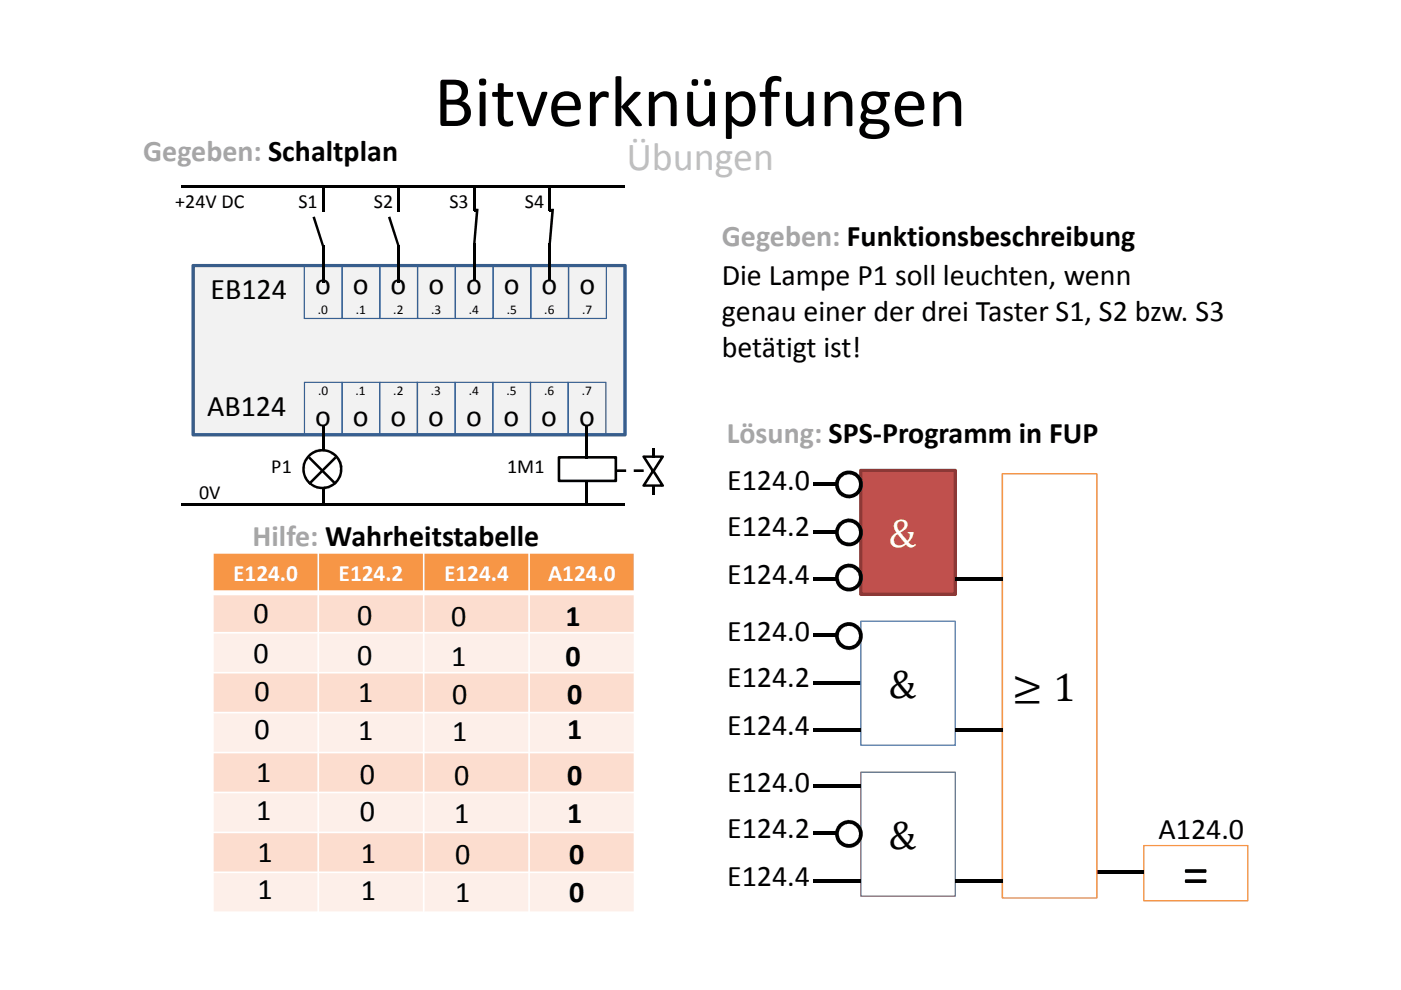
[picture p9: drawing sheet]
<svg xmlns="http://www.w3.org/2000/svg" width="297mm" height="210mm" viewBox="0 0 297 210" stroke-linecap="round" stroke-linejoin="round" font-family="sans-serif">
<g fill="#f69240">
<path d="M242.4 179.2h22.2v11.9h-22.2zM242.5 179.4l.2-.1v11.7l-.2-.2h22l-.1 .2v-11.7l.1 .1z"/>
<path d="M242.4 179.2h22.2v11.9h-22.2zM242.5 179.4l.2-.1v11.7l-.2-.2h22l-.1 .2v-11.7l.1 .1z"/>
</g>
<g fill="#000">
<path d="M172.5 112.3h10v.8h-10z" fill-rule="evenodd"/>
<path d="M232.5 184.6h10v.8h-10z" fill-rule="evenodd"/>
</g>
<path d="M182.5 99.7h20v26.3h-20z" fill-rule="evenodd" fill="#c0504d"/>
<path d="M182.2 99.6l.3-.2h20l.3 .2 .1 26.4-.2 .3-20.2 .1-.3-.2zM182.5 100.1l.4-.4v26.3l-.4-.4h20l-.3 .4v-26.3l.3 .4z" fill="#8c3836"/>
<path d="M172.5 122.3h10v.8h-10z" fill-rule="evenodd" fill="#000"/>
<path d="M40.9 56.3h91.6v35.9h-91.6z" fill-rule="evenodd" fill="#f2f2f2"/>
<path d="M40.6 56.1l.3-.1h91.8l.2 .3-.1 36.1-.3 .1h-91.7l-.2-.3zM40.9 56.6l.4-.3v35.9l-.4-.4h91.6l-.3 .4v-35.9l.3 .3z" fill="#385d8a"/>
<g fill="#376092">
<path d="M64.4 56.3h8.2v11.3h-8.2zM64.5 56.5l.1-.1v11.1l-.1-.1h8l-.1 .1v-11.1l.1 .1z"/>
<path d="M72.5 56.3h8.1v11.3h-8.1zM72.6 56.5l.1-.1v11.1l-.1-.1h8l-.2 .1v-11.1l.2 .1z"/>
<path d="M80.4 56.3h8.2v11.3h-8.2zM80.5 56.5l.1-.1v11.1l-.1-.1h8l-.1 .1v-11.1l.1 .1z"/>
<path d="M88.5 56.3h8.1v11.3h-8.1zM88.6 56.5l.1-.1v11.1l-.1-.1h8l-.2 .1v-11.1l.2 .1z"/>
<path d="M96.4 56.3h8.2v11.3h-8.2zM96.5 56.5l.1-.1v11.1l-.1-.1h8l-.1 .1v-11.1l.1 .1z"/>
<path d="M104.5 56.3h8.1v11.3h-8.1zM104.6 56.5l.1-.1v11.1l-.1-.1h8l-.2 .1v-11.1l.2 .1z"/>
<path d="M112.4 56.3h8.2v11.3h-8.2zM112.5 56.5l.1-.1v11.1l-.1-.1h8l-.1 .1v-11.1l.1 .1z"/>
<path d="M120.5 56.3h8.1v11.3h-8.1zM120.6 56.5l.1-.1v11.1l-.1-.1h8l-.2 .1v-11.1l.2 .1z"/>
<path d="M64.5 81h8.1v11.3h-8.1zM64.6 81.2l.1-.1v11.1l-.1-.2h8l-.2 .2v-11.1l.2 .1z"/>
<path d="M72.4 81h8.2v11.3h-8.2zM72.6 81.1v11.1l-.1-.2h8l-.1 .2v-11.1l.1 .1h-8z"/>
<path d="M80.4 81h8.2v11.3h-8.2zM80.5 81.2l.1-.1v11.1l-.1-.2h8l-.1 .2v-11.1l.1 .1z"/>
<path d="M88.4 81h8.2v11.3h-8.2zM88.5 81.2l.1-.1v11.1l-.1-.2h8l-.2 .2v-11.1l.2 .1z"/>
<path d="M96.4 81h8.2v11.3h-8.2zM96.5 81.2l.1-.1v11.1l-.1-.2h8l-.1 .2v-11.1l.1 .1z"/>
<path d="M104.4 81h8.2v11.3h-8.2zM104.5 81.2l.1-.1v11.1l-.1-.2h8l-.2 .2v-11.1l.2 .1z"/>
<path d="M112.4 81h8.2v11.3h-8.2zM112.5 81.2l.1-.1v11.1l-.1-.2h8l-.1 .2v-11.1l.1 .1z"/>
<path d="M120.4 81h8.2v11.3h-8.2zM120.6 81.1v11.1l-.1-.2h8l-.2 .2v-11.1l.2 .1h-8z"/>
</g>
<g fill="#000">
<path d="M38.5 39.4h94v.5h-94z" fill-rule="evenodd"/>
<path d="M68.2 40h.6v5h-.6z" fill-rule="evenodd"/>
<path d="M84.2 40h.6v5h-.6z" fill-rule="evenodd"/>
<path d="M100.3 39.7h.5v5h-.5z" fill-rule="evenodd"/>
<path d="M116.3 39.7h.5v5h-.5z" fill-rule="evenodd"/>
<path d="M68.2 51.9h.6v8h-.6z" fill-rule="evenodd"/>
<path d="M84.2 51.9h.6v8h-.6z" fill-rule="evenodd"/>
<path d="M100.3 51.6h.5v8h-.5z" fill-rule="evenodd"/>
<path d="M100.5 44.4h.7v.6h-.7z" fill-rule="evenodd"/>
<path d="M116.3 51.6h.5v8h-.5z" fill-rule="evenodd"/>
<path d="M116.5 44.4h.7v.6h-.7z" fill-rule="evenodd"/>
<path d="M68.3 90.3h.5v7h-.5z" fill-rule="evenodd"/>
<path d="M124 90.3h.6v7h-.6z" fill-rule="evenodd"/>
<path d="M138.2 95h.6v1.9h-.6z" fill-rule="evenodd"/>
<path d="M38.5 106.7h94v.5h-94z" fill-rule="evenodd"/>
<path d="M68.3 102h.5v5h-.5z" fill-rule="evenodd"/>
<path d="M124 102h.6v5h-.6z" fill-rule="evenodd"/>
<path d="M138.3 103h.5v1.9h-.5z" fill-rule="evenodd"/>
<path d="M172.5 102.3h10v.8h-10z" fill-rule="evenodd"/>
</g>
<g fill="#000">
<path d="M66.2 46.1l.6-.2 1.9 6.3-.4 .1zM82.3 46.1l.5-.2 1.9 6.3-.4 .1zM100.9 44.2l.6 .1-.7 7.6h-.5zM116.9 44.2l.6 .1-.7 7.6h-.5z"/>
<path d="M118.3 96.8l.2-.1h12.1l.2 .2v5.1l-.2 .2h-12.2l-.2-.2zM118.8 96.9v5.1l-.3-.3h12.1l-.3 .3v-5.1l.3 .3h-12.1z"/>
<path d="M130.6 99.5h2.2v.6h-2.2zM134.4 99.5h2.1v.6h-2.1zM138 99.5h.5v.6h-.5z"/>
<path d="M136.3 96.6l-.1 .3 2.1 3.2 .2 .1 .2-.1 2.1-3.3-.3-.2zM136.7 96.6l-.2 .5h4l-.2-.5-2 3.2h.4z"/>
<path d="M138.3 99.7l.2-.2 .2 .2 2.1 3.1-.1 .4h-4.2l-.3-.1v-.3zM138.3 99.9h.4l-2 3.2-.2-.4h4l-.2 .4z"/>
</g>
<circle cx="68.3" cy="99.5" r="4" fill="#fff"/>
<g fill="#000">
<path d="M65.7 96.8l5.7 5.6-.4 .4-5.7-5.6zM65.3 102.4l5.7-5.6 .4 .4-5.7 5.6z"/>
<path d="M64.1 99.5a4.3 4.3 0 0 1 8.5 0 4.3 4.3 0 0 1-8.5 0zM64.6 99.5a3.8 3.8 0 0 0 7.5 0 3.8 3.8 0 0 0-7.5 0z"/>
</g>
<g fill="#f79646">
<path d="M45.1 117.2h22.4v8.5h-22.4z" fill-rule="evenodd"/>
<path d="M67.5 117.2h22.3v8.5h-22.3z" fill-rule="evenodd"/>
<path d="M89.8 117.2h22.4v8.5h-22.4z" fill-rule="evenodd"/>
<path d="M112.2 117.2h22.3v8.5h-22.3z" fill-rule="evenodd"/>
</g>
<g fill="#fcddcf">
<path d="M45.1 125.7h22.4v8.5h-22.4z" fill-rule="evenodd"/>
<path d="M67.5 125.7h22.3v8.5h-22.3z" fill-rule="evenodd"/>
<path d="M89.8 125.7h22.4v8.5h-22.4z" fill-rule="evenodd"/>
<path d="M112.2 125.7h22.3v8.5h-22.3z" fill-rule="evenodd"/>
</g>
<g fill="#fdefe9">
<path d="M45.1 134.2h22.4v8.4h-22.4z" fill-rule="evenodd"/>
<path d="M67.5 134.2h22.3v8.4h-22.3z" fill-rule="evenodd"/>
<path d="M89.8 134.2h22.4v8.4h-22.4z" fill-rule="evenodd"/>
<path d="M112.2 134.2h22.3v8.4h-22.3z" fill-rule="evenodd"/>
</g>
<g fill="#fcddcf">
<path d="M45.1 142.6h22.4v8.5h-22.4z" fill-rule="evenodd"/>
<path d="M67.5 142.6h22.3v8.5h-22.3z" fill-rule="evenodd"/>
<path d="M89.8 142.6h22.4v8.5h-22.4z" fill-rule="evenodd"/>
<path d="M112.2 142.6h22.3v8.5h-22.3z" fill-rule="evenodd"/>
</g>
<g fill="#fdefe9">
<path d="M45.1 151.1h22.4v8.5h-22.4z" fill-rule="evenodd"/>
<path d="M67.5 151.1h22.3v8.5h-22.3z" fill-rule="evenodd"/>
<path d="M89.8 151.1h22.4v8.5h-22.4z" fill-rule="evenodd"/>
<path d="M112.2 151.1h22.3v8.5h-22.3z" fill-rule="evenodd"/>
</g>
<g fill="#fcddcf">
<path d="M45.1 159.6h22.4v8.4h-22.4z" fill-rule="evenodd"/>
<path d="M67.5 159.6h22.3v8.4h-22.3z" fill-rule="evenodd"/>
<path d="M89.8 159.6h22.4v8.4h-22.4z" fill-rule="evenodd"/>
<path d="M112.2 159.6h22.3v8.4h-22.3z" fill-rule="evenodd"/>
</g>
<g fill="#fdefe9">
<path d="M45.1 168h22.4v8.5h-22.4z" fill-rule="evenodd"/>
<path d="M67.5 168h22.3v8.5h-22.3z" fill-rule="evenodd"/>
<path d="M89.8 168h22.4v8.5h-22.4z" fill-rule="evenodd"/>
<path d="M112.2 168h22.3v8.5h-22.3z" fill-rule="evenodd"/>
</g>
<g fill="#fcddcf">
<path d="M45.1 176.5h22.4v8.5h-22.4z" fill-rule="evenodd"/>
<path d="M67.5 176.5h22.3v8.5h-22.3z" fill-rule="evenodd"/>
<path d="M89.8 176.5h22.4v8.5h-22.4z" fill-rule="evenodd"/>
<path d="M112.2 176.5h22.3v8.5h-22.3z" fill-rule="evenodd"/>
</g>
<g fill="#fdefe9">
<path d="M45.1 185h22.4v8.4h-22.4z" fill-rule="evenodd"/>
<path d="M67.5 185h22.3v8.4h-22.3z" fill-rule="evenodd"/>
<path d="M89.8 185h22.4v8.4h-22.4z" fill-rule="evenodd"/>
<path d="M112.2 185h22.3v8.4h-22.3z" fill-rule="evenodd"/>
</g>
<g fill="none" stroke="#fff" stroke-width=".35">
<path d="M45 117.2h89.7M45.1 117.1v76.5M67.5 117.1v76.5M89.8 117.1v76.5M112.2 117.1v76.5M134.5 117.1v76.5M45 134.2h89.7M45 142.6h89.7M45 151.1h89.7M45 159.6h89.7M45 168h89.7M45 176.5h89.7"/>
<path d="M45 185h89.7M45 193.4h89.7"/>
</g>
<path d="M45 125.7h89.7" fill="none" stroke="#fff" stroke-width="1.1" stroke-linecap="butt"/>
<path d="M172.5 144.3h10v.8h-10z" fill-rule="evenodd" fill="#000"/>
<g fill="#4a7ebb">
<path d="M182.4 131.6h20.2v26.5h-20.2zM182.5 131.9l.2-.2v26.3l-.2-.1h20l-.1 .1v-26.3l.1 .2z"/>
<path d="M182.4 131.6h20.2v26.5h-20.2zM182.5 131.9l.2-.2v26.3l-.2-.1h20l-.1 .1v-26.3l.1 .2z"/>
</g>
<g fill="#000">
<path d="M172.5 134.3h10v.8h-10z" fill-rule="evenodd"/>
<path d="M172.5 154.3h10v.8h-10z" fill-rule="evenodd"/>
<path d="M172.5 176.3h10v.8h-10z" fill-rule="evenodd"/>
</g>
<g fill="#7d60a0">
<path d="M182.4 163.7h20.2v26.4h-20.2zM182.5 163.9l.2-.2v26.3l-.2-.1h20l-.1 .1v-26.3l.1 .2z"/>
<path d="M182.4 163.7h20.2v26.4h-20.2zM182.5 163.9l.2-.2v26.3l-.2-.1h20l-.1 .1v-26.3l.1 .2z"/>
</g>
<g fill="#000">
<path d="M172.5 166.3h10v.8h-10z" fill-rule="evenodd"/>
<path d="M172.5 186.3h10v.8h-10z" fill-rule="evenodd"/>
</g>
<g fill="#f69240">
<path d="M212.4 100.4l20.1-.1 .2 .2v89.9l-.2 .1h-19.9l-.2-.1zM212.6 100.6l.1-.1v89.9l-.1-.2h19.9l-.1 .2v-89.9l.1 .1z"/>
<path d="M212.4 100.4l20.1-.1 .2 .2v89.9l-.2 .1h-19.9l-.2-.1zM212.6 100.6l.1-.1v89.9l-.1-.2h19.9l-.1 .2v-89.9l.1 .1z"/>
</g>
<g fill="#000">
<path d="M202.5 122.3h10v.8h-10z" fill-rule="evenodd"/>
<path d="M202.5 154.3h10v.8h-10z" fill-rule="evenodd"/>
<path d="M202.5 186.3h10v.8h-10z" fill-rule="evenodd"/>
</g>
<circle cx="180" cy="102.7" r="2.54" fill="#fff"/>
<path d="M177 102.7a2.95 2.95 0 0 1 5.9 0 2.95 2.95 0 0 1-5.9 0zM177.8 102.7a2.15 2.15 0 0 0 4.3 0 2.15 2.15 0 0 0-4.3 0z" fill="#000"/>
<circle cx="180" cy="112.9" r="2.54" fill="#fff"/>
<path d="M177 112.9a2.95 2.95 0 0 1 5.9 0 2.95 2.95 0 0 1-5.9 0zM177.8 112.9a2.16 2.16 0 0 0 4.3 0 2.16 2.16 0 0 0-4.3 0z" fill="#000"/>
<circle cx="180" cy="122.5" r="2.54" fill="#fff"/>
<path d="M177 122.4a2.95 2.95 0 0 1 5.9 0 2.95 2.95 0 0 1-5.9 0zM177.8 122.5a2.15 2.15 0 0 0 4.3 0 2.15 2.15 0 0 0-4.3 0z" fill="#000"/>
<circle cx="180" cy="134.8" r="2.54" fill="#fff"/>
<path d="M177 134.8a2.95 2.95 0 0 1 5.9 0 2.95 2.95 0 0 1-5.9 0zM177.8 134.9a2.15 2.15 0 0 0 4.3 0 2.15 2.15 0 0 0-4.3 0z" fill="#000"/>
<circle cx="180" cy="176.8" r="2.54" fill="#fff"/>
<path d="M177 176.8a2.95 2.95 0 0 1 5.9 0 2.95 2.95 0 0 1-5.9 0zM177.8 176.8a2.15 2.15 0 0 0 4.3 0 2.15 2.15 0 0 0-4.3 0z" fill="#000"/>
<text font-size="15.5" x="92.1" y="26.7">Bitverknüpfungen</text>
<text font-size="11.3" x="250.7" y="188.9">=</text>
<text font-size="8.5" fill="#bfbfbf" x="132.8" y="36">Übungen</text>
<text font-size="8.5" fill="#fff" x="188.4" y="116">&amp;</text>
<g font-size="8.5">
<text x="188.4" y="148">&amp;</text>
<text x="214.7" y="148.5">≥ 1</text>
<text x="188.4" y="180">&amp;</text>
</g>
<g font-size="6.3" fill="#a6a6a6">
<text x="30.3" y="34.1">Gegeben: Schaltplan</text>
<text x="153" y="52.2">Gegeben: Funktionsbeschreibung</text>
<text x="154.1" y="93.9">Lösung: SPS-Programm in FUP</text>
<text x="53.5" y="115.9">Hilfe: Wahrheitstabelle</text>
</g>
<g font-size="6.3">
<text x="44.6" y="63.5">EB124</text>
<text x="66.8" y="62.3">o</text>
<text x="74.8" y="62.3">o</text>
<text x="82.8" y="62.3">o</text>
<text x="90.8" y="62.3">o</text>
<text x="98.8" y="62.3">o</text>
<text x="106.8" y="62.3">o</text>
<text x="114.8" y="62.3">o</text>
<text x="122.8" y="62.3">o</text>
<text x="153" y="60.4">Die Lampe P1 soll leuchten, wenn</text>
<text x="153" y="68">genau einer der drei Taster S1, S2 bzw. S3</text>
<text x="153" y="75.6">betätigt ist!</text>
<text x="43.9" y="88.1">AB124</text>
<text x="66.8" y="90.3">o</text>
<text x="74.8" y="90.3">o</text>
<text x="82.8" y="90.3">o</text>
<text x="90.8" y="90.3">o</text>
<text x="98.8" y="90.3">o</text>
<text x="106.8" y="90.3">o</text>
<text x="114.8" y="90.3">o</text>
<text x="122.8" y="90.3">o</text>
<text x="154.2" y="103.9">E124.0</text>
<text x="154.2" y="113.6">E124.2</text>
<text x="154.2" y="123.9">E124.4</text>
<text x="53.7" y="132.2">0</text>
<text x="75.7" y="132.4">0</text>
<text x="95.7" y="132.7">0</text>
<text x="119.9" y="132.7">1</text>
<text x="154.2" y="135.9">E124.0</text>
<text x="53.7" y="140.7">0</text>
<text x="75.7" y="140.9">0</text>
<text x="95.7" y="141.2">1</text>
<text x="119.9" y="141.2">0</text>
<text x="53.9" y="148.7">0</text>
<text x="75.9" y="148.9">1</text>
<text x="95.9" y="149.2">0</text>
<text x="120.3" y="149.2">0</text>
<text x="154.2" y="145.6">E124.2</text>
<text x="154.2" y="155.9">E124.4</text>
<text x="53.9" y="156.7">0</text>
<text x="75.9" y="156.9">1</text>
<text x="95.9" y="157.2">1</text>
<text x="120.3" y="156.7">1</text>
<text x="54.3" y="165.9">1</text>
<text x="76.3" y="166.2">0</text>
<text x="96.3" y="166.4">0</text>
<text x="120.3" y="166.4">0</text>
<text x="154.2" y="167.9">E124.0</text>
<text x="54.3" y="173.9">1</text>
<text x="76.3" y="174.2">0</text>
<text x="96.3" y="174.4">1</text>
<text x="120.3" y="174.4">1</text>
<text x="154.2" y="177.6">E124.2</text>
<text x="245.6" y="177.9">A124.0</text>
<text x="54.6" y="182.7">1</text>
<text x="76.5" y="182.9">1</text>
<text x="96.5" y="183.2">0</text>
<text x="120.6" y="183.2">0</text>
<text x="54.6" y="190.7">1</text>
<text x="76.5" y="190.9">1</text>
<text x="96.5" y="191.2">1</text>
<text x="120.6" y="191.2">0</text>
<text x="154.2" y="187.9">E124.4</text>
</g>
<g font-size="5" fill="#fff">
<text x="49.4" y="123.1">E124.0</text>
<text x="71.8" y="123.1">E124.2</text>
<text x="94.2" y="123.1">E124.4</text>
<text x="116.2" y="123.1">A124.0</text>
</g>
<g font-size="4.2">
<text x="37.2" y="44.2">+24V DC</text>
<text x="63.3" y="44.2">S1</text>
<text x="79.3" y="44.2">S2</text>
<text x="95.3" y="44.2">S3</text>
<text x="111.3" y="44.2">S4</text>
<text x="57.5" y="100.2">P1</text>
<text x="107.5" y="100.2">1M1</text>
<text x="42.2" y="105.8">0V</text>
</g>
<g font-size="2.8">
<text x="67.4" y="66.6">.0</text>
<text x="75.4" y="66.6">.1</text>
<text x="83.4" y="66.6">.2</text>
<text x="91.4" y="66.6">.3</text>
<text x="99.4" y="66.6">.4</text>
<text x="107.4" y="66.6">.5</text>
<text x="115.4" y="66.6">.6</text>
<text x="123.4" y="66.6">.7</text>
<text x="67.4" y="83.7">.0</text>
<text x="75.4" y="83.7">.1</text>
<text x="83.4" y="83.7">.2</text>
<text x="91.4" y="83.7">.3</text>
<text x="99.4" y="83.7">.4</text>
<text x="107.4" y="83.7">.5</text>
<text x="115.4" y="83.7">.6</text>
<text x="123.4" y="83.7">.7</text>
</g>
</svg>
